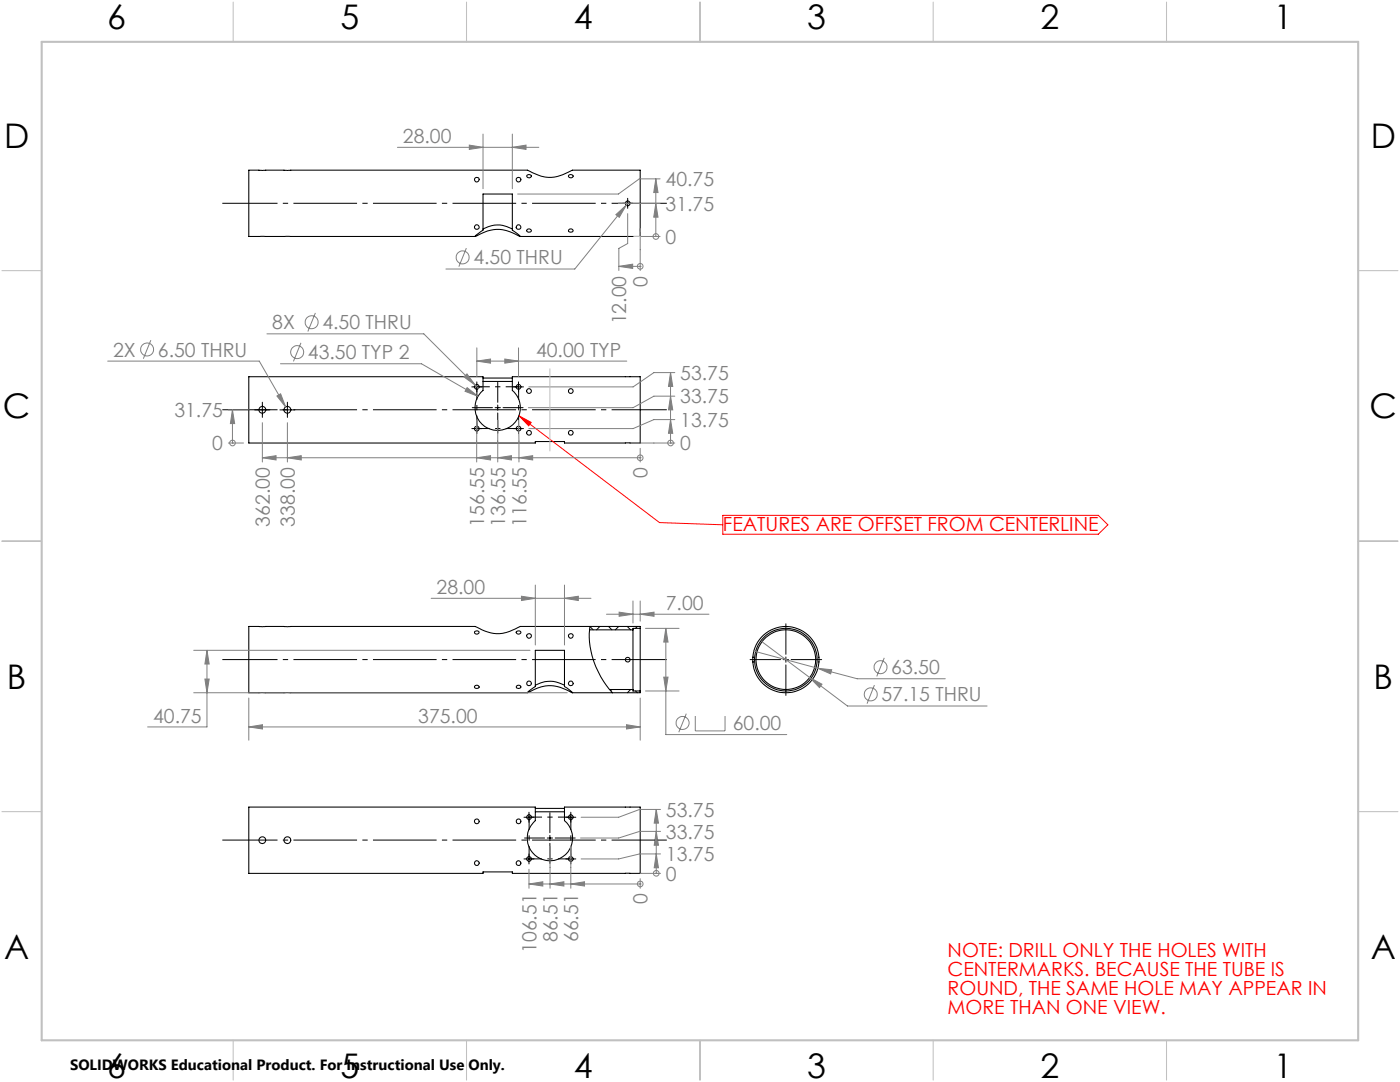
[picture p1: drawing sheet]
<svg xmlns="http://www.w3.org/2000/svg" width="335mm" height="259mm" viewBox="0 0 335 259" stroke-linecap="round" stroke-linejoin="round" font-family="sans-serif">
<g fill="none" stroke="#000" stroke-width=".25">
<path d="M113.8 56.6h.1a9.1 9.1 0 0 1 10.6 0h.1l-1.9-1.5v-8.6h-7v8.6l-1.9 1.5h-54.2v-15.9l66.8 .1a9.1 9.1 0 0 0 8.4 1l2.3-1.1h16.2v15.9h-28.7M115.7 54.8a6.9 6.9 0 0 1 7 0M126.2 42a.52 .52 0 0 1 .7-.2 .52 .52 0 0 1 .2 .6 .55 .55 0 0 1-.6 .1 .55 .55 0 0 1-.3-.5zM126.3 55a.5 .5 0 0 1 .6-.2 .5 .5 0 0 1 .2 .7 .58 .58 0 0 1-.9-.4zM136.2 42a.6 .6 0 0 1 .6-.2 .6 .6 0 0 1 .4 .5 .54 .54 0 0 1-.6 .3 .54 .54 0 0 1-.4-.6zM136.3 55a.48 .48 0 0 1 .6-.2 .48 .48 0 0 1 .2 .7 .49 .49 0 0 1-.6 .1 .49 .49 0 0 1-.2-.6zM59.6 90.2h56.1v3.3a5.4 5.4 0 0 0-.5 7.9 5.4 5.4 0 0 0 7.9 0 5.4 5.4 0 0 0-.4-7.9v-3.3h30.6v15.9h-18.1v-.4h-7v.4h-68.6zM115.7 90.5h7M115.7 91.3h7M113.7 151.2a.47 .47 0 0 1 .7-.2 .47 .47 0 0 1 .1 .7 .48 .48 0 0 1-.6 .1 .48 .48 0 0 1-.2-.6zM113.8 150a9.2 9.2 0 0 0 9.6 .6l1.2-.6h28.7v.5M113.8 150h-54.2v15.9h66.7"/>
<path d="M123.6 151.3a.55 .55 0 0 1 .7-.3 .55 .55 0 0 1 .4 .6 .57 .57 0 0 1-.7 .2 .57 .57 0 0 1-.4-.5zM128.2 155.7h7v8.7l1.9 1.5-.2-.1a8.9 8.9 0 0 0-10.2-.1l-.4 .2 1.9-1.5zM141.2 150.8h10.4M141.3 150a20.2 20.2 0 0 0 5.4 15.9M151.6 150.8v14.3M153.3 150.5v15M153.3 150.5h-1.7v.3M180.3 157.4h.1M180.3 158.5h.1M196.1 157.4h.1M196.1 158.5h.1M113.7 164.3a.51 .51 0 0 1 .7-.2 .51 .51 0 0 1 .2 .6 .54 .54 0 0 1-.6 .1 .54 .54 0 0 1-.3-.5z"/>
<path d="M123.7 164.3a.51 .51 0 0 1 .7-.2 .51 .51 0 0 1 .2 .6 .62 .62 0 0 1-1-.3zM128.2 164.1a6.9 6.9 0 0 1 7 0M146 165.1h5.6M151.6 165.1v.4h1.7M153.3 165.5v.4h-16.2M59.6 193.3h68.6v3.2a5.4 5.4 0 0 0-.5 7.9 5.4 5.4 0 0 0 7.9 0 5.4 5.4 0 0 0-.4-7.9v-3.2h18.1v15.8h-30.6v-.3h-7v.3h-56.1zM128.2 193.6h7M128.2 194.4h7"/>
<circle cx="114.2" cy="54.4" r=".55"/>
<circle cx="114.2" cy="43" r=".56"/>
<circle cx="124.2" cy="54.4" r=".56"/>
<circle cx="124.2" cy="43" r=".55"/>
<circle cx="150.3" cy="48.7" r=".57"/>
<circle cx="62.8" cy="98.1" r=".82"/>
<circle cx="68.8" cy="98.1" r=".81"/>
<circle cx="114.2" cy="92.6" r=".56"/>
<circle cx="124.2" cy="92.6" r=".57"/>
<circle cx="126.7" cy="93.6" r=".56"/>
<circle cx="136.7" cy="93.6" r=".56"/>
<circle cx="114.2" cy="102.6" r=".56"/>
<circle cx="124.2" cy="102.6" r=".57"/>
<circle cx="126.7" cy="103.6" r=".56"/>
<circle cx="136.7" cy="103.6" r=".56"/>
<circle cx="126.7" cy="152.3" r=".55"/>
<circle cx="136.7" cy="152.3" r=".55"/>
<circle cx="150.3" cy="158" r=".57"/>
<circle cx="188.2" cy="157.9" r="7.9"/>
<circle cx="188.2" cy="158" r="7.1"/>
<circle cx="188.2" cy="158" r="7.5"/>
<circle cx="126.7" cy="163.6" r=".56"/>
<circle cx="136.7" cy="163.6" r=".56"/>
<circle cx="114.2" cy="196.7" r=".57"/>
<circle cx="124.2" cy="196.7" r=".56"/>
<circle cx="126.7" cy="195.7" r=".56"/>
<circle cx="136.7" cy="195.7" r=".56"/>
<circle cx="62.8" cy="201.2" r=".82"/>
<circle cx="68.8" cy="201.2" r=".81"/>
<circle cx="114.2" cy="206.7" r=".57"/>
<circle cx="124.2" cy="206.7" r=".56"/>
<circle cx="126.7" cy="205.7" r=".55"/>
<circle cx="136.7" cy="205.7" r=".56"/>
</g>
<g fill="none" stroke="#000" stroke-width=".24">
<path d="M149.1 48.7h2.4M150.3 47.5v2.4M61 98.1h3.6M62.8 96.3v3.6M67 98.1h3.6M68.8 96.3v3.6M113 92.6h2.4M113.1 97.6h4.8M114.2 91.4v2.4M118.6 97.6h1.2M119.2 91.5v4.8M119.2 97v1.2"/>
<path d="M119.2 98.9v4.8M120.5 97.6h4.8M123 92.6h2.4M124.2 91.4v2.4M113 102.6h2.4M114.2 101.4v2.4M123 102.6h2.4M124.2 101.4v2.4M141.3 150l.8 .8M143.7 150l-.8 .8M145.7 150l.8 .8M148.2 150l-.8 .8"/>
<path d="M150.3 150.1l.7 .7M152.6 150l-.4 .5M179.6 157.9h7.3M187.6 157.9h1.2M188.2 149.4v7.3M188.2 157.3v1.3M188.2 159.2v7.3M189.5 157.9h7.3M146.5 165.1l-.3 .3M151 165.1l-.8 .8M152.2 165.5l.4 .4M125.5 195.7h2.4"/>
<path d="M126.7 194.5v2.4M131.7 194.6v4.8M135.5 195.7h2.4M136.7 194.5v2.4M125.5 205.7h2.4M125.6 200.7h4.8M126.7 204.5v2.4M131.1 200.7h1.2M131.7 200v1.3M131.7 201.9v4.8M133 200.7h4.8M135.5 205.7h2.4"/>
<path d="M136.7 204.5v2.4"/>
</g>
<g fill="none" stroke="#808080" stroke-width=".24">
<path d="M95.2 35.3h33.8M112.4 34.7l3.3 .6-3.3 .5zM115.7 32.1v13.1M122.7 35.3l3.3-.6v1.1zM122.7 32.1v13.1M111.7 59.4l-1.8 4.5M147.5 51.4l2.5-2.3-1.7 2.9zM150 49.1l-12.3 15.3h-30.9M150.2 48.7h-2.1h10M150.3 51.2v7.1l-2.1 1.2v5.3M153.3 56.6h.1M153.3 54.8v10"/>
<path d="M153.3 56.6h4.8M157.1 48.7l.5 3.3h-1zM157.1 42.8l.5 3.3h-1zM157.1 56.6h.1M157.1 42.8v13.8M158.1 42.8h-5l-5 3.7h-24.1M63.9 79.9h37.6l12.3 12.3M75.5 74.9l-1.8 4.5M148.2 63.8l3.3-.5v1zM148.2 63.8h5.1M153.3 63.8h.1M25.8 86.5h36.3l6.3 10.9"/>
<path d="M36.1 81.5l-1.8 4.4M54.7 98.1h5M55.7 98.1l.5 3.3h-1zM55.7 98.1v8M66.3 94.8l.9-.5 1.2 3.1zM67.2 87.1h33.7l13.6 7.8M72.1 82.1l-1.8 4.4M111.1 90.2l.7-.7 2 2.7zM111.9 92.8l2.6 2.1-3.1-1.2zM113.8 92.2l.8 .8M114.2 86.5l3.3-.5v1zM114.2 86.5h35.9"/>
<path d="M114.2 83.3v6.9M120.9 86l3.3 .5-3.3 .5zM124.2 83.3v6.9M160.6 94.9l.5 3.2h-1zM160.6 89.2l.5 3.3h-1zM160.6 89.2v16.9M161.6 94.9h-5l-5 2.7h-25.1M161.6 89.2h-5l-5 3.4h-25M54.7 106.1h3.6M55.7 106.1h.1M62.8 109.6l3.3-.5v1zM62.8 109.6h90.5"/>
<path d="M62.8 101.2v9.4M68.8 109.6l3.3-.5v1zM68.8 101.2v9.4M114.2 109.6l3.3-.5v1zM114.2 102.6v-2v10M119.2 109.6l3.3-.5v1zM119.2 100.6v10M124.2 102.6v-2l.1 10M124.3 109.6l3.3-.5v1zM151 106.1h10.6M153.3 109.6h.1M153.3 107.4v3.2"/>
<path d="M160.6 100.5l.5 3.3h-1zM160.6 106.1h.1M161.6 100.5h-5l-5 2.1h-25M46.4 155.7h80.5M49.6 155.7l.5 3.3h-1zM49.6 155.7v18.4h-14.3M103.3 143.3h38.2M124.9 142.8l3.3 .5-3.3 .5zM128.2 140.1v14.3M135.2 143.3l3.3-.5v1zM135.2 140.1v14.3M145.2 147.1h24.6"/>
<path d="M148.3 146.6l3.3 .5-3.3 .5zM151.6 143.9v5.3M153.3 147.1l3.3-.5v1zM153.3 143.9v4.8M154.6 150.5h8M159.5 150.5l.5 3.2h-1zM159.5 150.5v25.4h28.9M180.5 155.9l15.4 4.1M182.5 153.7l11.4 8.5M211.8 157.5l-1.8 4.5M46.4 165.9h89.5M49.1 162.6h1l-.5 3.3z"/>
<path d="M59.6 174.1l3.3-.6v1.1zM59.6 174.1h93.7M59.6 167.1v10.1M150 173.5l3.3 .6-3.3 .5zM153.3 167.1v10.1M154.6 165.5h8M159 162.1h1l-.5 3.4zM164.4 170.9l-1.8 4.4M166.5 171.5v3.5h7.1v-3.5M193.9 162.2l2.9 1.6-.5 .8zM193.9 162.2l9.1 6.9h33.4M195.9 160l3.3 .4-.3 1z"/>
<path d="M195.9 160l9.4 2.5h21.1M209.4 164l-1.8 4.5M157.2 199.1l.5 3.3h-1zM157.2 193.8l.5 3.3h-1zM157.2 193.8v15.3M158.2 199.1h-5l-5 1.6h-9.2M158.2 193.8h-5l-5 1.9h-9M126.7 211.7l3.3-.6v1.1zM126.7 211.7h26.6M126.7 208.1v4.6M131.7 205.5v-2.8v10M131.7 211.7l3.3-.6v1.1z"/>
<path d="M136.7 211.7l3.3-.6v1.1zM136.7 202.7v10M153.3 209.1h.1M153.3 211.7h.1M153.3 210.4v2.3M153.3 209.1h4.9M157.2 204.5l.5 3.3h-1zM157.2 209.1h.1M158.2 204.5h-5l-5 1.2h-9"/>
<circle cx="157.1" cy="56.6" r=".68"/>
<circle cx="74.6" cy="77.2" r="1.56"/>
<circle cx="110.8" cy="61.6" r="1.55"/>
<circle cx="153.3" cy="63.8" r=".67"/>
<circle cx="35.2" cy="83.7" r="1.56"/>
<circle cx="71.2" cy="84.3" r="1.55"/>
<circle cx="55.7" cy="106.1" r=".68"/>
<circle cx="153.3" cy="109.6" r=".67"/>
<circle cx="160.6" cy="106.1" r=".67"/>
<circle cx="210.9" cy="159.7" r="1.56"/>
<circle cx="163.5" cy="173.1" r="1.56"/>
<circle cx="208.5" cy="166.3" r="1.55"/>
<circle cx="153.3" cy="211.6" r=".67"/>
<circle cx="157.2" cy="209.1" r=".67"/>
</g>
<path d="M124.3 99.6l2.9 1.5-.6 .9zM124.3 99.6l33.6 25.5 15.2 .6M173.1 123.4h89.9l2.3 2.3-2.3 2.2h-89.9z" fill="none" stroke="#f00" stroke-width=".24"/>
<path d="M159.7 48.7h-106.5M159.7 98.1h-106.5M159.7 157.9h-106.5M159.7 201.2h-106.5" fill="none" stroke="#000" stroke-width=".24" stroke-dasharray="15.2 1.3 1.3 1.3" stroke-dashoffset="2" stroke-linecap="butt"/>
<path d="M114.2 92.6h10M124.2 92.6v10M114.2 102.6v-10M124.2 102.6h-10M126.7 195.7v10M136.7 195.7h-10M126.7 205.7h10M136.7 205.7v-10" fill="none" stroke="#000" stroke-width=".24" stroke-dasharray="15.2 1.3 1.3 1.3" stroke-dashoffset="12.1" stroke-linecap="butt"/>
<path d="M151.8 56.6h1.5M131.7 88.3v19.7" fill="none" stroke="#c0c0c0" stroke-width=".24"/>
<g fill="none" stroke="#c0c0c0" stroke-width=".25">
<path d="M55.8 .5v9.5M111.7 .5v9.5M167.6 .5v9.5M223.5 .5v9.5M279.4 .5v9.5M.5 64.8h9.5M325.3 64.8h9.5M.5 129.6h9.5M325.3 129.6h9.5M.5 194.3h9.5M325.3 194.3h9.5M55.8 249.1v9.5"/>
<path d="M111.7 249.1v9.5M167.6 249.1v9.5M223.5 249.1v9.5M279.4 249.1v9.5"/>
</g>
<path d="M10 10h315.3v239.1h-315.3z" fill="none" stroke="#c0c0c0" stroke-width=".5"/>
<path d="M124.3 99.6l2.9 1.5-.6 .9z" fill="#f00"/>
<g fill="#808080">
<path d="M66.3 94.8l2.1 2.6-1.2-3.1zM111.1 90.2l2.7 2-2-2.7zM111.9 92.8l-.5 .9 3.1 1.2zM114.2 86.5l3.3-.5v1zM120.9 86l3.3 .5-3.3 .5zM112.4 34.7l3.3 .6-3.3 .5zM122.7 35.3l3.3-.6v1.1zM147.5 51.4l.8 .6 1.7-2.9zM49.6 155.7l.5 3.3h-1zM49.1 162.6h1l-.5 3.3zM124.9 142.8l3.3 .5-3.3 .5zM135.2 143.3l3.3-.5v1zM159.5 150.5l.5 3.2h-1zM159 162.1h1l-.5 3.4zM59.6 174.1l3.3-.6v1.1zM150 173.5l3.3 .6-3.3 .5zM195.9 160l3 1.4 .3-1zM193.9 162.2l2.4 2.4 .5-.8z"/>
<path d="M148.3 146.6l3.3 .5-3.3 .5zM153.3 147.1l3.3-.5v1z"/>
<path d="M160.6 94.9l.5 3.2h-1zM160.6 89.2l.5 3.3h-1zM160.6 100.5l.5 3.3h-1zM55.7 98.1l.5 3.3h-1zM157.2 204.5l.5 3.3h-1zM157.2 199.1l.5 3.3h-1zM157.2 193.8l.5 3.3h-1z"/>
<path d="M157.1 48.7l.5 3.3h-1zM157.1 42.8l.5 3.3h-1z"/>
<path d="M124.3 109.6l3.3-.5v1zM119.2 109.6l3.3-.5v1zM114.2 109.6l3.3-.5v1zM68.8 109.6l3.3-.5v1zM62.8 109.6l3.3-.5v1zM148.2 63.8l3.3-.5v1zM136.7 211.7l3.3-.6v1.1zM131.7 211.7l3.3-.6v1.1zM126.7 211.7l3.3-.6v1.1z"/>
</g>
<g font-size="8.1">
<text x="25.7" y="7">6</text>
<text x="81.6" y="7">5</text>
<text x="137.4" y="7">4</text>
<text x="193.3" y="7">3</text>
<text x="249.2" y="7">2</text>
<text x="305.1" y="7">1</text>
<text x="1" y="35.4">D</text>
<text x="328.3" y="35.4">D</text>
<text x=".7" y="100.1">C</text>
<text x="328" y="100.1">C</text>
<text x="1.7" y="164.9">B</text>
<text x="328.9" y="164.9">B</text>
<text x="1" y="229.7">A</text>
<text x="328.3" y="229.7">A</text>
<text x="25.7" y="258.1">6</text>
<text x="81.6" y="258.1">5</text>
<text x="137.4" y="258.1">4</text>
<text x="193.3" y="258.1">3</text>
<text x="249.2" y="258.1">2</text>
<text x="305.1" y="258.1">1</text>
</g>
<g font-size="4.7" fill="#808080">
<text x="96.5" y="34.2">28.00</text>
<text x="159.4" y="44.6">40.75</text>
<text x="159.4" y="50.5">31.75</text>
<text x="159.4" y="58.4">0</text>
<text x="113.4" y="63.3">4.50 THRU</text>
<text x="155.1" y="68.6" transform="rotate(-90 155.1 68.6)">0</text>
<text x="150" y="77.7" transform="rotate(-90 150 77.7)">12.00</text>
<text x="65.2" y="78.9">8X</text>
<text x="77.2" y="78.9">4.50 THRU</text>
<text x="27.1" y="85.4">2X</text>
<text x="37.8" y="85.4">6.50 THRU</text>
<text x="73.8" y="86">43.50 TYP 2</text>
<text x="128.4" y="85.4">40.00 TYP</text>
<text x="162.9" y="91">53.75</text>
<text x="41.8" y="99.9">31.75</text>
<text x="162.9" y="96.6">33.75</text>
<text x="50.8" y="107.8">0</text>
<text x="162.9" y="107.8">0</text>
<text x="162.9" y="102.2">13.75</text>
<text x="155.1" y="114.5" transform="rotate(-90 155.1 114.5)">0</text>
<text x="64.6" y="126.1" transform="rotate(-90 64.6 126.1)">362.00</text>
<text x="70.6" y="126.1" transform="rotate(-90 70.6 126.1)">338.00</text>
<text x="115.9" y="126.1" transform="rotate(-90 115.9 126.1)">156.55</text>
<text x="121" y="126.1" transform="rotate(-90 121 126.1)">136.55</text>
<text x="126.1" y="126.1" transform="rotate(-90 126.1 126.1)">116.55</text>
<text x="104.6" y="142.2">28.00</text>
<text x="159.5" y="146">7.00</text>
<text x="213.5" y="161.4">63.50</text>
<text x="211.1" y="168">57.15 THRU</text>
<text x="36.7" y="173">40.75</text>
<text x="100.2" y="173">375.00</text>
<text x="175.5" y="174.8">60.00</text>
<text x="159.5" y="195.6">53.75</text>
<text x="159.5" y="200.8">33.75</text>
<text x="159.5" y="206.2">13.75</text>
<text x="159.5" y="210.9">0</text>
<text x="155.1" y="216.5" transform="rotate(-90 155.1 216.5)">0</text>
<text x="133.5" y="225.6" transform="rotate(-90 133.5 225.6)">86.51</text>
<text x="138.5" y="225.6" transform="rotate(-90 138.5 225.6)">66.51</text>
<text x="128.5" y="228.2" transform="rotate(-90 128.5 228.2)">106.51</text>
</g>
<g font-size="4.7" fill="#f00">
<text x="173.1" y="127.2">FEATURES ARE OFFSET FROM CENTERLINE</text>
<text x="226.9" y="229.2">NOTE: DRILL ONLY THE HOLES WITH</text>
<text x="226.9" y="233.8">CENTERMARKS. BECAUSE THE TUBE IS</text>
<text x="226.9" y="238.3">ROUND, THE SAME HOLE MAY APPEAR IN</text>
<text x="226.9" y="242.8">MORE THAN ONE VIEW.</text>
</g>
<text font-size="3.6" x="16.8" y="256.2">SOLIDWORKS Educational Product. For Instructional Use Only.</text>
</svg>
